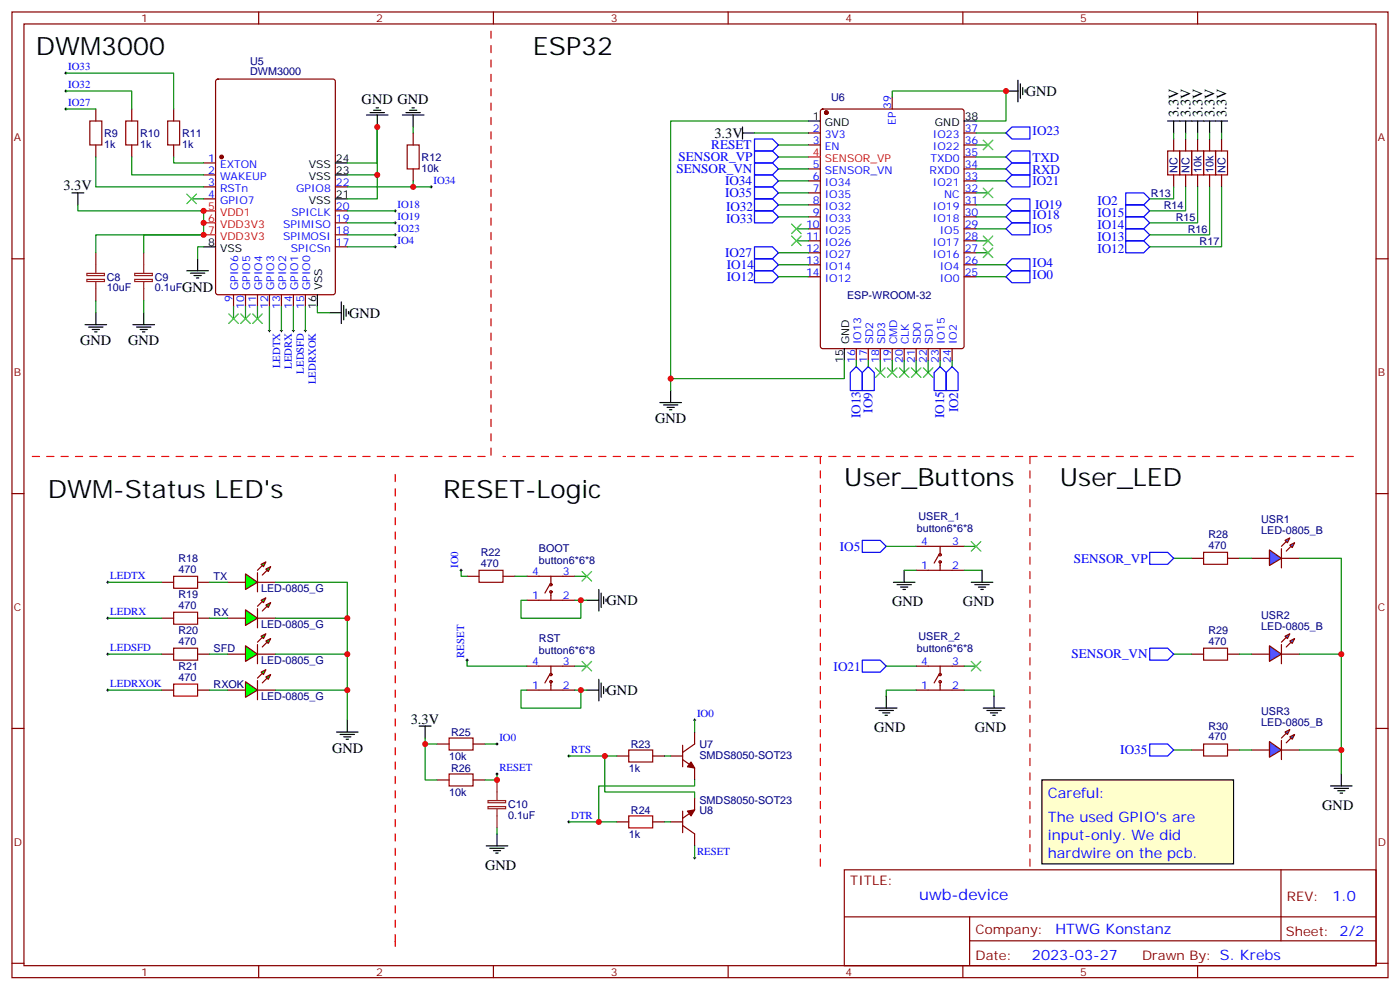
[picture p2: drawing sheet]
<svg xmlns="http://www.w3.org/2000/svg" width="412mm" height="292mm" viewBox="0 0 412 292" stroke-linecap="round" stroke-linejoin="round" font-family="sans-serif">
<g fill="none" stroke="#870000" stroke-width=".35">
<path d="M3.5 3.5h405.4v284.4h-405.4zM7.1 7.1h398.2v277.2h-398.2zM76.2 3.5v3.6M145.3 3.5v3.6M214.5 3.5v3.6M283.6 3.5v3.6M352.8 3.5v3.6M3.5 76.2h3.6M405.3 76.2h3.6M3.5 145.3h3.6M405.3 145.3h3.6M47.6 171.4h3.6"/>
<path d="M58.2 171.4h3.5M67 171.4h5.3M75.8 171.4h5.3M47.6 182h3.6M47.6 192.6h3.6M58.2 182h3.5M58.2 192.6h3.5M3.5 214.5h3.6M47.6 203.2h3.6M58.2 203.2h3.5M405.3 214.5h3.6M248.7 256.1h156.6v28.2h-156.6z"/>
<path d="M377.3 256.1v20.9M248.7 270h156.5M285.6 277h119.6M285.6 270v14.1M3.5 283.6h3.6M76.2 284.3v3.6M145.3 284.3v3.6M214.5 284.3v3.6M283.6 284.3v3.6M352.8 284.3v3.6M405.3 283.6h3.6"/>
</g>
<path d="M144.6 9.2v125.2h-135.8M116.4 139.7v139.3v-1.7M398.6 134.4h-250.4" fill="none" stroke="#f00" stroke-width=".35" stroke-dasharray="2.1 2.1"/>
<path d="M31.4 171.4h.7M31.7 171.1v.7M31.4 182h.7M31.4 192.6h.7M31.7 181.7v.7M31.7 192.3v.7M31.4 203.2h.7M31.7 202.8v.8" fill="none" stroke="#000" stroke-width=".29"/>
<path d="M51.2 169.7h7v3.5h-7zM51.2 180.3h7v3.5h-7zM51.2 190.9h7v3.5h-7zM51.2 201.4h7v3.6h-7z" fill="none" stroke="#a10000" stroke-width=".35"/>
<path d="M99.1 215.5h6.4M100.2 216.3h4.2M101.2 217h2.2M102 217.7h.7M102.3 212v3.5" fill="none" stroke="#000" stroke-width=".35"/>
<g fill="#0f0" stroke="#870000" stroke-width=".35">
<path d="M78.3 167.6l1.4-.7-.7 1.4z"/>
<path d="M76.9 166.2l1.4-.7-.7 1.4z"/>
</g>
<g fill="#870000" stroke="#870000" stroke-width=".35">
<path d="M77.3 169.3l1.4-1.4z"/>
<path d="M75.8 167.9l1.5-1.4z"/>
</g>
<path d="M75.8 168.6v5.7z" fill="#f00" stroke="#870000" stroke-width=".35"/>
<path d="M72.3 169l3.5 2.4-3.5 2.2z" fill="#0f0" stroke="#870000" stroke-width=".35"/>
<path d="M67 182h5.3M75.8 182h5.3" fill="none" stroke="#870000" stroke-width=".35"/>
<g fill="#0f0" stroke="#870000" stroke-width=".35">
<path d="M78.3 178.2l1.4-.8-.7 1.5z"/>
<path d="M76.9 176.7l1.4-.7-.7 1.4z"/>
</g>
<g fill="#870000" stroke="#870000" stroke-width=".35">
<path d="M77.3 179.9l1.4-1.4z"/>
<path d="M77.3 177.1l-1.5 1.4z"/>
</g>
<path d="M75.8 179.2v5.7z" fill="#f00" stroke="#870000" stroke-width=".35"/>
<path d="M72.3 179.6l3.5 2.4-3.5 2.1z" fill="#0f0" stroke="#870000" stroke-width=".35"/>
<path d="M67 192.6h5.3M75.8 192.6h5.3" fill="none" stroke="#870000" stroke-width=".35"/>
<g fill="#0f0" stroke="#870000" stroke-width=".35">
<path d="M78.3 188.7l1.4-.7-.7 1.4z"/>
<path d="M76.9 187.3l1.4-.7-.7 1.4z"/>
</g>
<g fill="#870000" stroke="#870000" stroke-width=".35">
<path d="M78.7 189.1l-1.4 1.4z"/>
<path d="M75.8 189.1l1.5-1.4z"/>
</g>
<path d="M75.8 189.8v5.6z" fill="#f00" stroke="#870000" stroke-width=".35"/>
<path d="M72.3 190.1l3.5 2.5-3.5 2.1z" fill="#0f0" stroke="#870000" stroke-width=".35"/>
<path d="M67 203.2h5.3M75.8 203.2h5.3" fill="none" stroke="#870000" stroke-width=".35"/>
<g fill="#0f0" stroke="#870000" stroke-width=".35">
<path d="M78.3 199.3l1.4-.7-.7 1.4z"/>
<path d="M76.9 197.9l1.4-.7-.7 1.4z"/>
</g>
<g fill="#870000" stroke="#870000" stroke-width=".35">
<path d="M77.3 201.1l1.4-1.4z"/>
<path d="M75.8 199.7l1.5-1.4z"/>
</g>
<path d="M75.8 200.4v5.6z" fill="#f00" stroke="#870000" stroke-width=".35"/>
<path d="M72.3 200.7l3.5 2.5-3.5 2.1z" fill="#0f0" stroke="#870000" stroke-width=".35"/>
<g fill="none" stroke="#008700" stroke-width=".35">
<path d="M19.4 26.8h19.4v5.3M19.4 21.5h31.8v10.6M19.4 32.1h8.8M121.7 37.4v1.8M222.2 39.2h15.9M238.1 35.6h-40.5v79.4M262.8 28.6v-1.8h33.5v8.8h-8.8M287.5 39.2h8.8M345.7 39.2v1.7M349.2 39.2v1.7M352.8 39.2v1.7M356.3 39.2v1.7"/>
<path d="M359.8 39.2v1.7M28.2 46.2v8.8h31.8M38.8 46.2v5.3h21.2M51.2 46.2v1.8h8.8M102.3 48h8.8v-10.6v14.1h-8.8M102.3 55h24.7M111.1 51.5v7.1h-8.8M121.7 53.3v1.7M229.3 42.7h8.8M287.5 46.2h8.8M287.5 49.7h8.8M287.5 53.3h8.8"/>
<path d="M345.7 55v3.6h-7M349.2 55v7.1h-10.5M352.8 55v10.6h-14.1M356.3 55v14.1h-17.6M359.8 55v17.7h-21.1M22.9 60.3v1.8h37.1v7h-17.7v5.3M60 72.7h-1.8v3.5M60 69.1h-31.8v5.3M102.3 62.1h14.1M102.3 65.6h14.1M102.3 69.1h14.1M102.3 72.7h14.1"/>
<path d="M229.3 60.3h8.8M229.3 63.9h8.8M229.3 74.4h8.8M229.3 78h8.8M287.5 60.3h8.8M287.5 63.9h8.8M287.5 78h8.8M287.5 67.4h8.8M28.2 88.5v3.6M42.3 88.5v3.6M79.4 90.3v7.1M82.9 90.3v7.1"/>
<path d="M86.4 90.3v7.1M90 90.3v7.1M93.5 90.3v1.8h3.5M229.3 81.5h8.8M287.5 81.5h8.8M248.7 106.2v5.3h-51.1M252.2 106.2v1.7M255.8 106.2v1.7M276.9 106.2v1.7M280.5 106.2v1.7M31.7 171.4h15.9M61.7 171.4h5.3"/>
<path d="M81.1 171.4h21.2v40.6M135.8 167.9v1.8h1.8M151.7 169.7h3.5M169.3 176.7h3.6M261.1 160.9h8.8M266.3 167.9h3.6M284 167.9h5.3M31.7 182h15.9M31.7 192.6h15.9M61.7 182h5.3M61.7 192.6h5.3M81.1 182h21.2"/>
<path d="M81.1 192.6h21.2M137.6 194.4v1.7h17.6M261.1 196.1h8.8M31.7 203.2h15.9M61.7 203.2h5.3M81.1 203.2h21.2M125.2 217.3v1.8M128.8 219.1h-3.6v10.6h3.6M142.9 219.1h3.5M169.3 203.2h3.6M204.6 212v3.5M269.9 203.2h-8.8v1.8"/>
<path d="M284 203.2h8.8v1.8M146.4 227.9v1.8h-3.5M167.6 222.6h14.1M178.2 222.6v10.6h26.4v1.7M195.8 222.6h1.8M204.6 229.7v1.7h-28.2v10.6M146.4 243.8v1.7M167.6 242h14.1M195.8 242h1.8M204.6 249.1v3.5"/>
</g>
<g fill="#870000" stroke="#870000" stroke-width=".35">
<path d="M202.5 238.8l2.1-.3-1 1.7z"/>
<path d="M203.6 224.4l1 1.7-2.1-.3z"/>
<circle cx="243.4" cy="33.2" r=".53"/>
<circle cx="65.3" cy="46.2" r=".53"/>
</g>
<g fill="none" stroke="#870000" stroke-width=".35">
<path d="M28.2 32.1v3.5M38.8 32.1v3.5M51.2 32.1v3.5M63.7 23.5l.5-.2h33.9l.6 .4 .1 62.4-.5 .6-34.1 .1-.6-.5-.1-62.3zM121.7 39.2v3.5M238.1 39.2h3.6M241.9 32.3l.5-.2h40.9l.6 .4 .1 69.5-.5 .6-41.1 .1-.7-.5v-69.4zM262.8 28.6v3.5M284 39.2h3.5M28.2 42.7v3.5M38.8 42.7v3.5M51.2 42.7v3.5"/>
<path d="M60 48h3.5M60 51.5h3.5M60 55h3.5M60 58.6h3.5M98.8 55h3.5M121.7 49.7v3.6M238.1 42.7h3.6M238.1 49.7h3.6M238.1 53.3h3.6M238.1 56.8h3.6M284 42.7h3.5M284 49.7h3.5"/>
<path d="M284 53.3h3.5M284 56.8h3.5M284 46.2h3.5M345.7 40.9v3.5M345.7 51.5v3.5M349.2 40.9v3.5M349.2 51.5v3.5M352.8 40.9v3.5M352.8 51.5v3.5M356.3 40.9v3.5M356.3 51.5v3.5M359.8 40.9v3.5"/>
<path d="M359.8 51.5v3.5M98.8 72.7h3.5M98.8 69.1h3.5M98.8 65.6h3.5M98.8 62.1h3.5M238.1 60.3h3.6M238.1 63.9h3.6M238.1 67.4h3.6M238.1 70.9h3.6M238.1 74.4h3.6M238.1 78h3.6M284 60.3h3.5"/>
<path d="M284 63.9h3.5M284 67.4h3.5M284 70.9h3.5M284 74.4h3.5M284 78h3.5M68.8 86.8v3.5M72.3 86.8v3.5M75.8 86.8v3.5M79.4 86.8v3.5M82.9 86.8v3.5M86.4 86.8v3.5M90 86.8v3.5"/>
<path d="M238.1 81.5h3.6M284 81.5h3.5M252.2 102.7v3.5M255.8 102.7v3.5M259.3 102.7v3.5M262.8 102.7v3.5M266.3 102.7v3.5M269.9 102.7v3.5M273.4 102.7v3.5M276.9 102.7v3.5M280.5 102.7v3.5M137.6 169.7h3.5"/>
<path d="M148.2 169.7h3.5M155.2 169.7h14.1M155.2 176.7h14.1M161.9 172.2l-1.4 2.4M162.3 169.7v2.5M162.3 174.3v2.4M269.9 160.9h14.1M269.9 167.9h14.1M276.6 163.3l-1.4 2.5M276.9 160.9v2.4M276.9 165.5v2.4M155.2 196.1h14.1"/>
<path d="M161.9 198.6l-1.4 2.5M162.3 196.1v2.5M269.9 196.1h14.1M276.6 198.6l-1.4 2.5M276.9 196.1v2.5M128.8 219.1h3.5M139.3 219.1h3.6M155.2 203.2h14.1M162.3 200.7v2.5M201.1 219.4v6.4M204.6 215.5v3.6l-3.5 2.4M269.9 203.2h14.1"/>
<path d="M276.9 200.7v2.5M128.8 229.7h3.5M139.3 229.7h3.6M181.7 222.6h3.5M192.3 222.6h3.5M197.6 222.6h3.5M201.1 223.7l3.5 2.4v3.6M201.1 238.8v6.4M204.6 234.9v3.6l-3.5 2.4M181.7 242h3.5M192.3 242h3.5M197.6 242h3.5"/>
<path d="M201.1 243.1l3.5 2.4v3.6"/>
<circle cx="162.3" cy="174.3" r=".35"/>
<circle cx="162.3" cy="172.2" r=".35"/>
<circle cx="276.9" cy="163.3" r=".35"/>
<circle cx="276.9" cy="165.5" r=".35"/>
<circle cx="162.3" cy="198.6" r=".35"/>
<circle cx="276.9" cy="198.6" r=".35"/>
<circle cx="162.3" cy="200.7" r=".35"/>
<circle cx="276.9" cy="200.7" r=".35"/>
</g>
<g fill="none" stroke="#000" stroke-width=".35">
<path d="M107.9 33.9h6.4M109 33.2h4.2M110.1 32.5h2.1M110.8 31.8h.7M111.1 33.9v3.5M118.5 33.9h6.4M119.6 33.2h4.2M120.6 32.5h2.2M121.4 31.8h.7M121.7 33.9v3.5M218.7 39.2h3.5M218.7 37.4v3.5"/>
<path d="M238.1 35.6h3.6M284 35.6h3.5M296.3 26.8h3.6M299.9 23.6v6.4M300.6 24.7v4.2M301.3 25.8v2.1M302 26.5v.7M344 35.6h17.6M345.7 35.6v3.6M349.2 35.6v3.6M352.8 35.6v3.6M356.3 35.6v3.6"/>
<path d="M359.8 35.6v3.6M21.2 56.8h3.5M22.9 56.8v3.5M98.8 58.6h3.5M98.8 51.5h3.5M98.8 48h3.5M55 79.7h6.4M58.2 76.2v3.5M60 72.7h3.5M25 95.6h6.4M26.1 96.3h4.2M27.2 97h2.1"/>
<path d="M27.9 97.7h.7M28.2 92.1v3.5M39.2 95.6h6.3M40.2 96.3h4.2M41.3 97h2.1M42 97.7h.7M42.3 92.1v3.5M56.1 80.4h4.2M57.1 81.1h2.2M57.9 81.8h.7M93.5 86.8v3.5M97 92.1h3.5"/>
<path d="M100.5 88.9v6.3M101.2 90v4.2M102 91v2.1M102.7 91.7v.7M194.4 118.5h6.3M195.4 119.2h4.3M196.5 119.9h2.1M197.6 115v3.5M248.7 102.7v3.5M197.2 120.6h.7M172.9 176.7h3.5M176.4 173.6v6.3"/>
<path d="M177.1 174.6v4.3M177.8 175.7v2.1M178.5 176.4v.7M263.2 171.4h6.3M264.2 172.2h4.3M265.3 172.9h2.1M266 173.6h.7M266.3 167.9v3.5M286.1 171.4h6.4M287.2 172.2h4.2M288.2 172.9h2.1M288.9 173.6h.7"/>
<path d="M289.3 167.9v3.5M123.5 213.8h3.5M125.2 213.8v3.5M172.9 203.2h3.5M176.4 200v6.4M177.1 201.1v4.2M177.8 202.1v2.2M178.5 202.8v.8M257.9 208.5h6.3M258.9 209.2h4.3M260 209.9h2.1M260.7 210.6h.7"/>
<path d="M261.1 205v3.5M289.6 208.5h6.4M290.7 209.2h4.2M291.7 209.9h2.2M292.5 210.6h.7M292.8 205v3.5M143.2 249.1h6.4M144.3 249.8h4.2M145.3 250.5h2.2M146 251.2h.8M146.4 245.5v3.6"/>
</g>
<path d="M238.1 46.2h3.6M60 62.1h3.5M60 65.6h3.5M60 69.1h3.5" fill="none" stroke="#f00" stroke-width=".35"/>
<g fill="none" stroke="#00f" stroke-width=".35">
<path d="M298.1 37.4h5.3v3.5h-5.3l-1.8-1.7zM222.2 58.6h5.3l1.8 1.7-1.8 1.8h-5.3zM222.2 40.9h5.3l1.8 1.8-1.8 1.7h-5.3zM296.3 49.7l1.8-1.7h5.3v3.5h-5.3zM298.1 44.4h5.3v3.6h-5.3l-1.8-1.8zM298.1 51.5h5.3v3.5h-5.3l-1.8-1.7zM331.6 56.8h5.3l1.8 1.8-1.8 1.7h-5.3zM222.2 72.7h5.3l1.8 1.7-1.8 1.8h-5.3zM222.2 62.1h5.3l1.8 1.8-1.8 1.7h-5.3zM222.2 76.2h5.3l1.8 1.8-1.8 1.7h-5.3zM222.2 79.7h5.3l1.8 1.8-1.8 1.8h-5.3zM296.3 60.3l1.8-1.7h5.3v3.5h-5.3z"/>
<path d="M296.3 67.4l1.8-1.8h5.3v3.5h-5.3zM298.1 62.1h5.3v3.5h-5.3l-1.8-1.7zM298.1 76.2h5.3v3.5h-5.3l-1.8-1.7zM331.6 60.3h5.3l1.8 1.8-1.8 1.8h-5.3zM331.6 63.9h5.3l1.8 1.7-1.8 1.8h-5.3zM331.6 67.4h5.3l1.8 1.7-1.8 1.8h-5.3zM331.6 70.9h5.3l1.8 1.8-1.8 1.7h-5.3zM296.3 81.5l1.8-1.8h5.3v3.6h-5.3zM252.2 107.9l1.8 1.8v5.3h-3.5v-5.3zM255.8 107.9l1.7 1.8v5.3h-3.5v-5.3zM276.9 107.9l1.8 1.8v5.3h-3.5v-5.3zM280.5 107.9l1.7 1.8v5.3h-3.5v-5.3z"/>
<path d="M254 159.1h5.3l1.8 1.8-1.8 1.7h-5.3zM254 194.4h5.3l1.8 1.7-1.8 1.8h-5.3z"/>
</g>
<g fill="none" stroke="#a10000" stroke-width=".35">
<path d="M26.5 35.6h3.5v7.1h-3.5zM37 35.6h3.6v7.1h-3.6zM49.4 35.6h3.5v7.1h-3.5zM119.9 42.7h3.6v7h-3.6zM344 44.4h3.5v7.1h-3.5zM347.5 44.4h3.5v7.1h-3.5zM351 44.4h3.5v7.1h-3.5zM354.5 44.4h3.6v7.1h-3.6zM358.1 44.4h3.5v7.1h-3.5zM141.1 167.9h7.1v3.5h-7.1zM132.3 217.3h7v3.5h-7zM132.3 227.9h7v3.5h-7z"/>
<path d="M185.2 220.8h7.1v3.6h-7.1zM185.2 240.2h7.1v3.6h-7.1z"/>
</g>
<g fill="none" stroke="#000" stroke-width=".29">
<path d="M19 21.5h.8M19 26.8h.8M19 32.1h.8M19.4 21.2v.7M19.4 26.5v.7M19.4 31.8v.7M126.6 55h.8M127 54.7v.7M116.1 62.1h.7M116.1 65.6h.7M116.1 69.1h.7M116.1 72.7h.7"/>
<path d="M116.4 61.7v.7M116.4 65.3v.7M116.4 68.8v.7M116.4 72.3v.7M79 97.4h.7M79.4 97v.7M82.5 97.4h.8M82.9 97v.7M86.1 97.4h.7M86.4 97v.7M89.6 97.4h.7M90 97v.7"/>
<path d="M135.5 167.9h.7M135.8 167.6v.7M137.2 194.4h.7M137.6 194v.7M146 219.1h.8M146.4 218.7v.7M204.3 212h.7M204.6 211.7v.7M146 227.9h.8M146.4 227.5v.7M167.2 222.6h.7M167.6 222.2v.8"/>
<path d="M167.2 242h.7M167.6 241.7v.7M204.3 252.6h.7M204.6 252.2v.7"/>
</g>
<path d="M28.2 74.4v6M42.3 74.4v6M25.6 80.5h5.2v.6h-5.2zM25.6 82.3h5.2v.6h-5.2zM28.2 82.9v5.6M39.7 80.5h5.2v.6h-5.2zM39.7 82.3h5.2v.6h-5.2zM42.3 82.9v5.6M143.8 235.7h5.1v.7h-5.1zM143.8 237.5h5.1v.6h-5.1zM146.4 229.7v6M146.4 238.1v5.7" fill="none" stroke="#8c2424" stroke-width=".35"/>
<path d="M241.7 134.4v121.7M303.4 134.4v121.7" fill="none" stroke="#f00" stroke-width=".35" stroke-dasharray="2.1 2.1"/>
<path d="M373.9 161.9l3.6 2.5-3.6 2.1z" fill="#09f" stroke="#870000" stroke-width=".35"/>
<path d="M377.5 161.6v5.6z" fill="#f00" stroke="#870000" stroke-width=".35"/>
<g fill="#870000" stroke="#870000" stroke-width=".35">
<path d="M377.5 160.9l1.4-1.4z"/>
<path d="M378.9 162.3l1.4-1.4z"/>
</g>
<g fill="#09f" stroke="#870000" stroke-width=".35">
<path d="M378.5 159.1l1.4-.7-.7 1.4z"/>
<path d="M379.9 160.5l1.5-.7-.8 1.4z"/>
</g>
<path d="M368.7 164.4h5.2M377.5 164.4h5.3" fill="none" stroke="#870000" stroke-width=".35"/>
<path d="M373.9 190.1l3.6 2.5-3.6 2.1z" fill="#09f" stroke="#870000" stroke-width=".35"/>
<path d="M377.5 189.8v5.6z" fill="#f00" stroke="#870000" stroke-width=".35"/>
<g fill="#870000" stroke="#870000" stroke-width=".35">
<path d="M377.5 189.1l1.4-1.4z"/>
<path d="M380.3 189.1l-1.4 1.4z"/>
</g>
<g fill="#09f" stroke="#870000" stroke-width=".35">
<path d="M378.5 187.3l1.4-.7-.7 1.4z"/>
<path d="M379.9 188.7l1.5-.7-.8 1.4z"/>
</g>
<path d="M368.7 192.6h5.2M377.5 192.6h5.3" fill="none" stroke="#870000" stroke-width=".35"/>
<path d="M373.9 218.4l3.6 2.4-3.6 2.2z" fill="#09f" stroke="#870000" stroke-width=".35"/>
<path d="M377.5 218v5.7z" fill="#f00" stroke="#870000" stroke-width=".35"/>
<g fill="#870000" stroke="#870000" stroke-width=".35">
<path d="M377.5 217.3l1.4-1.4z"/>
<path d="M378.9 218.7l1.4-1.4z"/>
</g>
<g fill="#09f" stroke="#870000" stroke-width=".35">
<path d="M378.5 215.5l1.4-.7-.7 1.5z"/>
<path d="M379.9 217l1.5-.7-.8 1.4z"/>
</g>
<path d="M351 164.4h3.5M361.6 164.4h3.5M351 192.6h3.5M361.6 192.6h3.5M351 220.8h3.5M361.6 220.8h3.5M368.7 220.8h5.2M377.5 220.8h5.3" fill="none" stroke="#870000" stroke-width=".35"/>
<path d="M391.9 231.4h6.4M393 232.1h4.2M394.1 232.8h2.1M394.8 233.5h.7M395.1 227.9v3.5" fill="none" stroke="#000" stroke-width=".35"/>
<g fill="none" stroke="#008700" stroke-width=".35">
<path d="M56.4 58.6h3.6M229.3 46.2h8.8M229.3 49.7h8.8M229.3 53.3h8.8M229.3 56.8h8.8M287.5 56.8h3.5M287.5 42.7h3.5M234.6 67.4h3.5M234.6 70.9h3.5M287.5 70.9h3.5M287.5 74.4h3.5M68.8 90.3v3.5"/>
<path d="M72.3 90.3v3.5M75.8 90.3v3.5M259.3 106.2v3.5M262.8 106.2v3.5M266.3 106.2v3.5M269.9 106.2v3.5M273.4 106.2v3.5M155.2 176.7h-1.7v5.3h17.6v-5.3M169.3 169.7h3.6M284 160.9h3.5M345.7 164.4h5.3M365.1 164.4h3.6"/>
<path d="M382.8 164.4h12.3v63.5M169.3 196.1h3.6M284 196.1h3.5M345.7 192.6h5.3M365.1 192.6h3.6M382.8 192.6h12.3M155.2 203.2h-1.7v5.3h17.6v-5.3M345.7 220.8h5.3M365.1 220.8h3.6M382.8 220.8h12.3"/>
</g>
<path d="M354.5 162.6h7.1v3.6h-7.1zM354.5 190.9h7.1v3.5h-7.1zM354.5 219.1h7.1v3.5h-7.1z" fill="none" stroke="#a10000" stroke-width=".35"/>
<path d="M222.2 51.5h5.3l1.8 1.8-1.8 1.7h-5.3zM222.2 48h5.3l1.8 1.7-1.8 1.8h-5.3zM222.2 44.4h5.3l1.8 1.8-1.8 1.8h-5.3zM222.2 55h5.3l1.8 1.8-1.8 1.8h-5.3zM338.7 162.6h5.3l1.7 1.8-1.7 1.8h-5.3zM338.7 190.9h5.3l1.7 1.7-1.7 1.8h-5.3zM338.7 219.1h5.3l1.7 1.7-1.7 1.8h-5.3z" fill="none" stroke="#00f" stroke-width=".35"/>
<g fill="none" stroke="#3c3" stroke-width=".35">
<path d="M55 57.1l2.9 2.9M57.9 57.1l-2.9 2.9M289.6 55.4l2.9 2.8M289.6 41.3l2.9 2.8M292.5 55.4l-2.9 2.8M292.5 41.3l-2.9 2.8M233.2 66l2.8 2.8M233.2 69.5l2.8 2.8M236 66l-2.8 2.8M236 69.5l-2.8 2.8M289.6 73l2.9 2.8M289.6 69.5l2.9 2.8"/>
<path d="M292.5 73l-2.9 2.8M292.5 69.5l-2.9 2.8M67.4 92.4l2.8 2.8M70.2 92.4l-2.8 2.8M70.9 92.4l2.8 2.8M73.7 92.4l-2.8 2.8M74.4 92.4l2.9 2.8M77.3 92.4l-2.9 2.8M257.9 108.3l2.8 2.8M260.7 108.3l-2.8 2.8M261.4 108.3l2.8 2.8M264.2 108.3l-2.8 2.8"/>
<path d="M264.9 108.3l2.9 2.8M267.8 108.3l-2.9 2.8M268.5 108.3l2.8 2.8M271.3 108.3l-2.8 2.8M272 108.3l2.8 2.8M274.8 108.3l-2.8 2.8M286.1 159.5l2.8 2.8M288.9 159.5l-2.8 2.8M171.4 168.3l2.9 2.8M174.3 168.3l-2.9 2.8M171.4 194.7l2.9 2.9M174.3 194.7l-2.9 2.9"/>
<path d="M286.1 194.7l2.8 2.9M288.9 194.7l-2.8 2.9"/>
</g>
<path d="M306.9 229.7h56.5v24.7h-56.5z" fill="#ffc" stroke="#000" stroke-width=".35"/>
<g fill="#c00">
<circle cx="102.3" cy="182" r=".88"/>
<circle cx="102.3" cy="192.6" r=".88"/>
<circle cx="102.3" cy="203.2" r=".88"/>
<circle cx="176.4" cy="242" r=".88"/>
<circle cx="178.2" cy="222.6" r=".88"/>
<circle cx="125.2" cy="219.1" r=".88"/>
<circle cx="296.3" cy="26.8" r=".88"/>
<circle cx="121.7" cy="55" r=".88"/>
<circle cx="60" cy="62.1" r=".88"/>
<circle cx="60" cy="65.6" r=".88"/>
<circle cx="60" cy="69.1" r=".88"/>
<circle cx="111.1" cy="37.4" r=".88"/>
<circle cx="111.1" cy="51.5" r=".88"/>
<circle cx="146.4" cy="229.7" r=".88"/>
<circle cx="395.1" cy="220.8" r=".88"/>
<circle cx="395.1" cy="192.6" r=".88"/>
<circle cx="171.1" cy="176.7" r=".88"/>
<circle cx="171.1" cy="203.2" r=".88"/>
<circle cx="197.6" cy="111.5" r=".88"/>
</g>
<g font-size="7.4">
<text x="10.6" y="16.2">DWM3000</text>
<text x="157" y="16.2">ESP32</text>
<text x="248.7" y="143.2">User_Buttons</text>
<text x="312.2" y="143.2">User_LED</text>
<text x="14.1" y="146.8">DWM-Status LED's</text>
<text x="130.5" y="146.8">RESET-Logic</text>
</g>
<text font-size="4.6" fill="#00f" x="270.8" y="265.1">uwb-device</text>
<g font-size="4.2">
<text x="302.2" y="28.2">GND</text>
<text x="106.5" y="30.6">GND GND</text>
<text x="347.2" y="34.5" transform="rotate(-90 347.2 34.5)">3.3V</text>
<text x="350.7" y="34.5" transform="rotate(-90 350.7 34.5)">3.3V</text>
<text x="354.2" y="34.5" transform="rotate(-90 354.2 34.5)">3.3V</text>
<text x="357.7" y="34.5" transform="rotate(-90 357.7 34.5)">3.3V</text>
<text x="361.3" y="34.5" transform="rotate(-90 361.3 34.5)">3.3V</text>
<text x="210.4" y="40.6">3.3V</text>
<text x="18.7" y="56.1">3.3V</text>
<text x="53.6" y="85.8">GND</text>
<text x="102.8" y="93.5">GND</text>
<text x="23.6" y="101.7">GND</text>
<text x="37.7" y="101.7">GND</text>
<text x="193" y="124.6">GND</text>
<text x="178.7" y="178.2">GND</text>
<text x="262.8" y="178.5">GND</text>
<text x="283.7" y="178.5">GND</text>
<text x="178.7" y="204.6">GND</text>
<text x="121" y="213.1">3.3V</text>
<text x="257.5" y="215.5">GND</text>
<text x="287.2" y="215.5">GND</text>
<text x="97.8" y="221.6">GND</text>
<text x="389.5" y="238.5">GND</text>
<text x="142.9" y="256.1">GND</text>
</g>
<g font-size="4.2" fill="#00f">
<text x="308.7" y="234.9">Careful:</text>
<text x="308.7" y="242">The used GPIO's are</text>
<text x="308.7" y="247.3">input-only. We did</text>
<text x="308.7" y="252.6">hardwire on the pcb.</text>
<text x="392.5" y="265.4">1.0</text>
<text x="310.9" y="274.9">HTWG Konstanz</text>
<text x="304" y="282.7">2023-03-27</text>
</g>
<g font-size="3.9" fill="#00f">
<text x="304.2" y="39.9">IO23</text>
<text x="199.9" y="47.5">SENSOR_VP</text>
<text x="209.5" y="44">RESET</text>
<text x="304.1" y="47.6">TXD</text>
<text x="199.2" y="51">SENSOR_VN</text>
<text x="304.1" y="51.1">RXD</text>
<text x="213.6" y="54.5">IO34</text>
<text x="213.6" y="58">IO35</text>
<text x="304.1" y="54.5">IO21</text>
<text x="213.9" y="65.8">IO33</text>
<text x="213.9" y="62.2">IO32</text>
<text x="304.2" y="64.6">IO18</text>
<text x="304.9" y="61.6">IO19</text>
<text x="323.2" y="60.5">IO2</text>
<text x="323.2" y="64">IO15</text>
<text x="304.1" y="68.6">IO5</text>
<text x="323.2" y="67.5">IO14</text>
<text x="323.2" y="71.1">IO13</text>
<text x="213.6" y="75.7">IO27</text>
<text x="323.2" y="74.6">IO12</text>
<text x="214.1" y="79.2">IO14</text>
<text x="214.1" y="82.7">IO12</text>
<text x="304.2" y="78.7">IO4</text>
<text x="304.2" y="82.2">IO0</text>
<text x="253.5" y="123.1" transform="rotate(-90 253.5 123.1)">IO13</text>
<text x="257" y="121.5" transform="rotate(-90 257 121.5)">IO9</text>
<text x="278.2" y="123.1" transform="rotate(-90 278.2 123.1)">IO15</text>
<text x="282.2" y="121.4" transform="rotate(-90 282.2 121.4)">IO2</text>
<text x="247.4" y="162.2">IO5</text>
<text x="316.3" y="165.7">SENSOR_VP</text>
<text x="245.6" y="197.5">IO21</text>
<text x="315.6" y="193.9">SENSOR_VN</text>
<text x="330" y="222.1">IO35</text>
</g>
<g font-size="3.9" fill="#800">
<text x="250.5" y="260.7">TITLE:</text>
<text x="379.1" y="265.4">REV:</text>
<text x="287.4" y="274.9">Company:</text>
<text x="378.7" y="275.5">Sheet: 2/2</text>
<text x="287.4" y="282.6">Date:</text>
<text x="336.4" y="282.7">Drawn By: S. Krebs</text>
</g>
<g font-size="3.2" fill="#800">
<text x="41.6" y="6.5">1</text>
<text x="110.8" y="6.5">2</text>
<text x="179.9" y="6.5">3</text>
<text x="249.1" y="6.5">4</text>
<text x="318.2" y="6.5">5</text>
<text x="4.1" y="41.6">A</text>
<text x="405.9" y="41.6">A</text>
<text x="4.1" y="110.8">B</text>
<text x="405.9" y="110.8">B</text>
<text x="4.1" y="179.9">C</text>
<text x="405.9" y="179.9">C</text>
<text x="4.1" y="249.1">D</text>
<text x="405.9" y="249.1">D</text>
<text x="41.6" y="287.3">1</text>
<text x="110.8" y="287.3">2</text>
<text x="179.9" y="287.3">3</text>
<text x="249.1" y="287.3">4</text>
<text x="318.2" y="287.3">5</text>
</g>
<g font-size="3.2" fill="#00f">
<text x="20.1" y="20.6">IO33</text>
<text x="20.1" y="25.9">IO32</text>
<text x="20.1" y="31.2">IO27</text>
<text x="262.5" y="32.1" transform="rotate(-90 262.5 32.1)">39</text>
<text x="239.5" y="38.8">2</text>
<text x="243" y="40.6">3V3</text>
<text x="263.9" y="36.7" transform="rotate(-90 263.9 36.7)">EP</text>
<text x="274.8" y="40.6">IO23</text>
<text x="284.2" y="38.8">37</text>
<text x="61.3" y="47.6">1</text>
<text x="239.5" y="42.3">3</text>
<text x="243" y="44.1">EN</text>
<text x="274.1" y="47.6">TXD0</text>
<text x="274.8" y="44.1">IO22</text>
<text x="284.2" y="45.9">35</text>
<text x="284.2" y="42.3">36</text>
<text x="61.3" y="51.2">2</text>
<text x="64.8" y="49.4">EXTON</text>
<text x="64.8" y="52.9">WAKEUP</text>
<text x="239.5" y="49.4">5</text>
<text x="239.5" y="52.9">6</text>
<text x="243" y="51.2">SENSOR_VN</text>
<text x="273.8" y="51.2">RXD0</text>
<text x="284.2" y="52.9">33</text>
<text x="284.2" y="49.4">34</text>
<text x="61.3" y="54.7">3</text>
<text x="61.3" y="58.2">4</text>
<text x="64.8" y="56.4">RSTn</text>
<text x="64.8" y="60">GPIO7</text>
<text x="87.2" y="56.4">GPIO8</text>
<text x="99" y="54.7">22</text>
<text x="127.7" y="54.2">IO34</text>
<text x="239.5" y="56.4">7</text>
<text x="239.5" y="60">8</text>
<text x="243" y="54.7">IO34</text>
<text x="243" y="58.2">IO35</text>
<text x="274.8" y="54.7">IO21</text>
<text x="278.1" y="58.2">NC</text>
<text x="284.2" y="60">31</text>
<text x="284.2" y="56.4">32</text>
<text x="85.9" y="63.5">SPICLK</text>
<text x="99" y="65.3">19</text>
<text x="99" y="61.7">20</text>
<text x="117.1" y="61.2">IO18</text>
<text x="117.1" y="64.7">IO19</text>
<text x="239.5" y="63.5">9</text>
<text x="243" y="61.7">IO32</text>
<text x="243" y="65.3">IO33</text>
<text x="274.8" y="65.3">IO18</text>
<text x="274.8" y="61.7">IO19</text>
<text x="284.2" y="63.5">30</text>
<text x="83.4" y="70.6">SPIMOSI</text>
<text x="83.4" y="67">SPIMISO</text>
<text x="99" y="68.8">18</text>
<text x="117.1" y="68.3">IO23</text>
<text x="117.1" y="71.8">IO4</text>
<text x="237.4" y="67">10</text>
<text x="237.4" y="70.6">11</text>
<text x="243" y="68.8">IO25</text>
<text x="276.8" y="68.8">IO5</text>
<text x="284.2" y="70.6">28</text>
<text x="284.2" y="67">29</text>
<text x="85.7" y="74.1">SPICSn</text>
<text x="99" y="72.3">17</text>
<text x="237.4" y="74.1">12</text>
<text x="237.4" y="77.6">13</text>
<text x="243" y="72.3">IO26</text>
<text x="243" y="75.8">IO27</text>
<text x="274.8" y="75.8">IO16</text>
<text x="274.8" y="72.3">IO17</text>
<text x="284.2" y="77.6">26</text>
<text x="284.2" y="74.1">27</text>
<text x="237.4" y="81.1">14</text>
<text x="243" y="79.4">IO14</text>
<text x="243" y="82.9">IO12</text>
<text x="276.8" y="82.9">IO0</text>
<text x="276.8" y="79.4">IO4</text>
<text x="284.2" y="81.1">25</text>
<text x="68.4" y="89" transform="rotate(-90 68.4 89)">9</text>
<text x="70.2" y="85.5" transform="rotate(-90 70.2 85.5)">GPIO6</text>
<text x="73.7" y="85.5" transform="rotate(-90 73.7 85.5)">GPIO5</text>
<text x="77.3" y="85.5" transform="rotate(-90 77.3 85.5)">GPIO4</text>
<text x="80.8" y="85.5" transform="rotate(-90 80.8 85.5)">GPIO3</text>
<text x="84.3" y="85.5" transform="rotate(-90 84.3 85.5)">GPIO2</text>
<text x="87.8" y="85.5" transform="rotate(-90 87.8 85.5)">GPIO1</text>
<text x="91.4" y="85.5" transform="rotate(-90 91.4 85.5)">GPIO0</text>
<text x="72" y="91" transform="rotate(-90 72 91)">10</text>
<text x="75.5" y="91" transform="rotate(-90 75.5 91)">11</text>
<text x="79" y="91" transform="rotate(-90 79 91)">12</text>
<text x="82.5" y="91" transform="rotate(-90 82.5 91)">13</text>
<text x="86.1" y="91" transform="rotate(-90 86.1 91)">14</text>
<text x="89.6" y="91" transform="rotate(-90 89.6 91)">15</text>
<text x="253.6" y="101.4" transform="rotate(-90 253.6 101.4)">IO13</text>
<text x="257.2" y="101.4" transform="rotate(-90 257.2 101.4)">SD2</text>
<text x="260.7" y="101.4" transform="rotate(-90 260.7 101.4)">SD3</text>
<text x="264.2" y="101.4" transform="rotate(-90 264.2 101.4)">CMD</text>
<text x="267.8" y="101.4" transform="rotate(-90 267.8 101.4)">CLK</text>
<text x="271.3" y="101.4" transform="rotate(-90 271.3 101.4)">SD0</text>
<text x="274.8" y="101.4" transform="rotate(-90 274.8 101.4)">SD1</text>
<text x="278.3" y="101.4" transform="rotate(-90 278.3 101.4)">IO15</text>
<text x="281.9" y="101.4" transform="rotate(-90 281.9 101.4)">IO2</text>
<text x="251.9" y="106.9" transform="rotate(-90 251.9 106.9)">16</text>
<text x="255.4" y="106.9" transform="rotate(-90 255.4 106.9)">17</text>
<text x="258.9" y="106.9" transform="rotate(-90 258.9 106.9)">18</text>
<text x="262.5" y="106.9" transform="rotate(-90 262.5 106.9)">19</text>
<text x="266" y="106.9" transform="rotate(-90 266 106.9)">20</text>
<text x="269.5" y="106.9" transform="rotate(-90 269.5 106.9)">21</text>
<text x="273" y="106.9" transform="rotate(-90 273 106.9)">22</text>
<text x="276.6" y="106.9" transform="rotate(-90 276.6 106.9)">23</text>
<text x="280.1" y="106.9" transform="rotate(-90 280.1 106.9)">24</text>
<text x="82.5" y="108.5" transform="rotate(-90 82.5 108.5)">LEDTX</text>
<text x="86" y="108.6" transform="rotate(-90 86 108.6)">LEDRX</text>
<text x="89.5" y="110" transform="rotate(-90 89.5 110)">LEDSFD</text>
<text x="93.1" y="113.2" transform="rotate(-90 93.1 113.2)">LEDRXOK</text>
<text x="271.4" y="160.5">4</text>
<text x="280.5" y="160.5">3</text>
<text x="134.9" y="167.2" transform="rotate(-90 134.9 167.2)">IO0</text>
<text x="271.4" y="167.6">1</text>
<text x="280.5" y="167.6">2</text>
<text x="32.5" y="170.6">LEDTX</text>
<text x="156.7" y="169.3">4</text>
<text x="165.8" y="169.3">3</text>
<text x="156.7" y="176.4">1</text>
<text x="165.8" y="176.4">2</text>
<text x="32.5" y="181.1">LEDRX</text>
<text x="32.5" y="191.7">LEDSFD</text>
<text x="136.7" y="193.7" transform="rotate(-90 136.7 193.7)">RESET</text>
<text x="156.7" y="195.8">4</text>
<text x="165.8" y="195.8">3</text>
<text x="271.4" y="195.8">4</text>
<text x="280.5" y="195.8">3</text>
<text x="32.5" y="202.3">LEDRXOK</text>
<text x="156.7" y="202.8">1</text>
<text x="165.8" y="202.8">2</text>
<text x="271.4" y="202.8">1</text>
<text x="280.5" y="202.8">2</text>
<text x="205.3" y="211.1">IO0</text>
<text x="147.1" y="218.2">IO0</text>
<text x="168.3" y="221.7">RTS</text>
<text x="147.1" y="227">RESET</text>
<text x="168.3" y="241.1">DTR</text>
<text x="205.3" y="251.7">RESET</text>
</g>
<g font-size="3.2" fill="#000080">
<text x="73.7" y="22.2">DWM3000</text>
<text x="73.7" y="19">U5</text>
<text x="244.8" y="29.7">U6</text>
<text x="30.7" y="40.3">R9</text>
<text x="41.3" y="40.3">R10</text>
<text x="53.6" y="40.3">R11</text>
<text x="30.7" y="43.5">1k</text>
<text x="41.3" y="43.5">1k</text>
<text x="53.6" y="43.5">1k</text>
<text x="124.2" y="47.3">R12</text>
<text x="124.2" y="50.5">10k</text>
<text x="346.9" y="50.8" transform="rotate(-90 346.9 50.8)">NC</text>
<text x="350.4" y="50.8" transform="rotate(-90 350.4 50.8)">NC</text>
<text x="353.9" y="50.8" transform="rotate(-90 353.9 50.8)">10k</text>
<text x="357.5" y="50.8" transform="rotate(-90 357.5 50.8)">10k</text>
<text x="361" y="50.8" transform="rotate(-90 361 50.8)">NC</text>
<text x="339" y="57.9">R13</text>
<text x="342.8" y="61.4">R14</text>
<text x="346.3" y="65">R15</text>
<text x="349.9" y="68.5">R16</text>
<text x="353.4" y="72">R17</text>
<text x="31.5" y="82.6">C8</text>
<text x="45.6" y="82.6">C9</text>
<text x="31.5" y="85.8">10uF</text>
<text x="45.6" y="85.8">0.1uF</text>
<text x="249.5" y="87.9">ESP-WROOM-32</text>
<text x="270.5" y="153.2">USER_1</text>
<text x="371.5" y="154.1">USR1</text>
<text x="270.1" y="156.7">button6*6*8</text>
<text x="356" y="161.6">470</text>
<text x="356" y="158.5">R28</text>
<text x="371.5" y="157.3">LED-0805_B</text>
<text x="52.6" y="165.5">R18</text>
<text x="141.6" y="166.9">470</text>
<text x="141.6" y="163.7">R22</text>
<text x="158.7" y="166.2">button6*6*8</text>
<text x="158.7" y="162.6">BOOT</text>
<text x="52.6" y="168.6">470</text>
<text x="62.9" y="170.9">TX</text>
<text x="52.6" y="179.2">470</text>
<text x="52.6" y="176.1">R19</text>
<text x="76.9" y="174.4">LED-0805_G</text>
<text x="62.9" y="181.4">RX</text>
<text x="76.9" y="185">LED-0805_G</text>
<text x="371.5" y="185.6">LED-0805_B</text>
<text x="371.5" y="182.3">USR2</text>
<text x="52.6" y="189.8">470</text>
<text x="52.6" y="186.7">R20</text>
<text x="158.7" y="189.1">RST</text>
<text x="270.1" y="192">button6*6*8</text>
<text x="270.5" y="188.5">USER_2</text>
<text x="356" y="189.8">470</text>
<text x="356" y="186.7">R29</text>
<text x="52.6" y="197.3">R21</text>
<text x="62.9" y="192">SFD</text>
<text x="76.9" y="195.6">LED-0805_G</text>
<text x="158.7" y="192.6">button6*6*8</text>
<text x="52.6" y="200.4">470</text>
<text x="62.9" y="202.6">RXOK</text>
<text x="76.9" y="206.1">LED-0805_G</text>
<text x="356" y="214.9">R30</text>
<text x="371.5" y="213.8">LED-0805_B</text>
<text x="371.5" y="210.6">USR3</text>
<text x="132.9" y="216.7">R25</text>
<text x="185.8" y="220.2">R23</text>
<text x="206" y="220.2">U7</text>
<text x="356" y="218">470</text>
<text x="132.3" y="223.7">10k</text>
<text x="132.9" y="227.2">R26</text>
<text x="185.2" y="227.2">1k</text>
<text x="206" y="223.4">SMDS8050-SOT23</text>
<text x="132.3" y="234.3">10k</text>
<text x="149.6" y="237.9">C10</text>
<text x="185.8" y="239.6">R24</text>
<text x="206" y="236.6">SMDS8050-SOT23</text>
<text x="206" y="239.8">U8</text>
<text x="149.6" y="241">0.1uF</text>
<text x="185.2" y="246.6">1k</text>
</g>
<g font-size="3.2">
<text x="239.5" y="35.3">1</text>
<text x="284.2" y="35.3">38</text>
<text x="243" y="37">GND</text>
<text x="275.4" y="37">GND</text>
<text x="99" y="47.6">24</text>
<text x="91" y="52.9">VSS</text>
<text x="91" y="49.4">VSS</text>
<text x="99" y="51.2">23</text>
<text x="91" y="60">VSS</text>
<text x="99" y="58.2">21</text>
<text x="61.3" y="72.3">8</text>
<text x="64.8" y="74.1">VSS</text>
<text x="94.9" y="85.5" transform="rotate(-90 94.9 85.5)">VSS</text>
<text x="93.1" y="91" transform="rotate(-90 93.1 91)">16</text>
<text x="250.1" y="101.4" transform="rotate(-90 250.1 101.4)">GND</text>
<text x="248.4" y="106.9" transform="rotate(-90 248.4 106.9)">15</text>
</g>
<g font-size="3.2" fill="#f00">
<text x="239.5" y="45.9">4</text>
<text x="243" y="47.6">SENSOR_VP</text>
<text x="61.3" y="61.7">5</text>
<text x="61.3" y="65.3">6</text>
<text x="64.8" y="63.5">VDD1</text>
<text x="61.3" y="68.8">7</text>
<text x="64.8" y="67">VDD3V3</text>
<text x="64.8" y="70.6">VDD3V3</text>
</g>
</svg>
